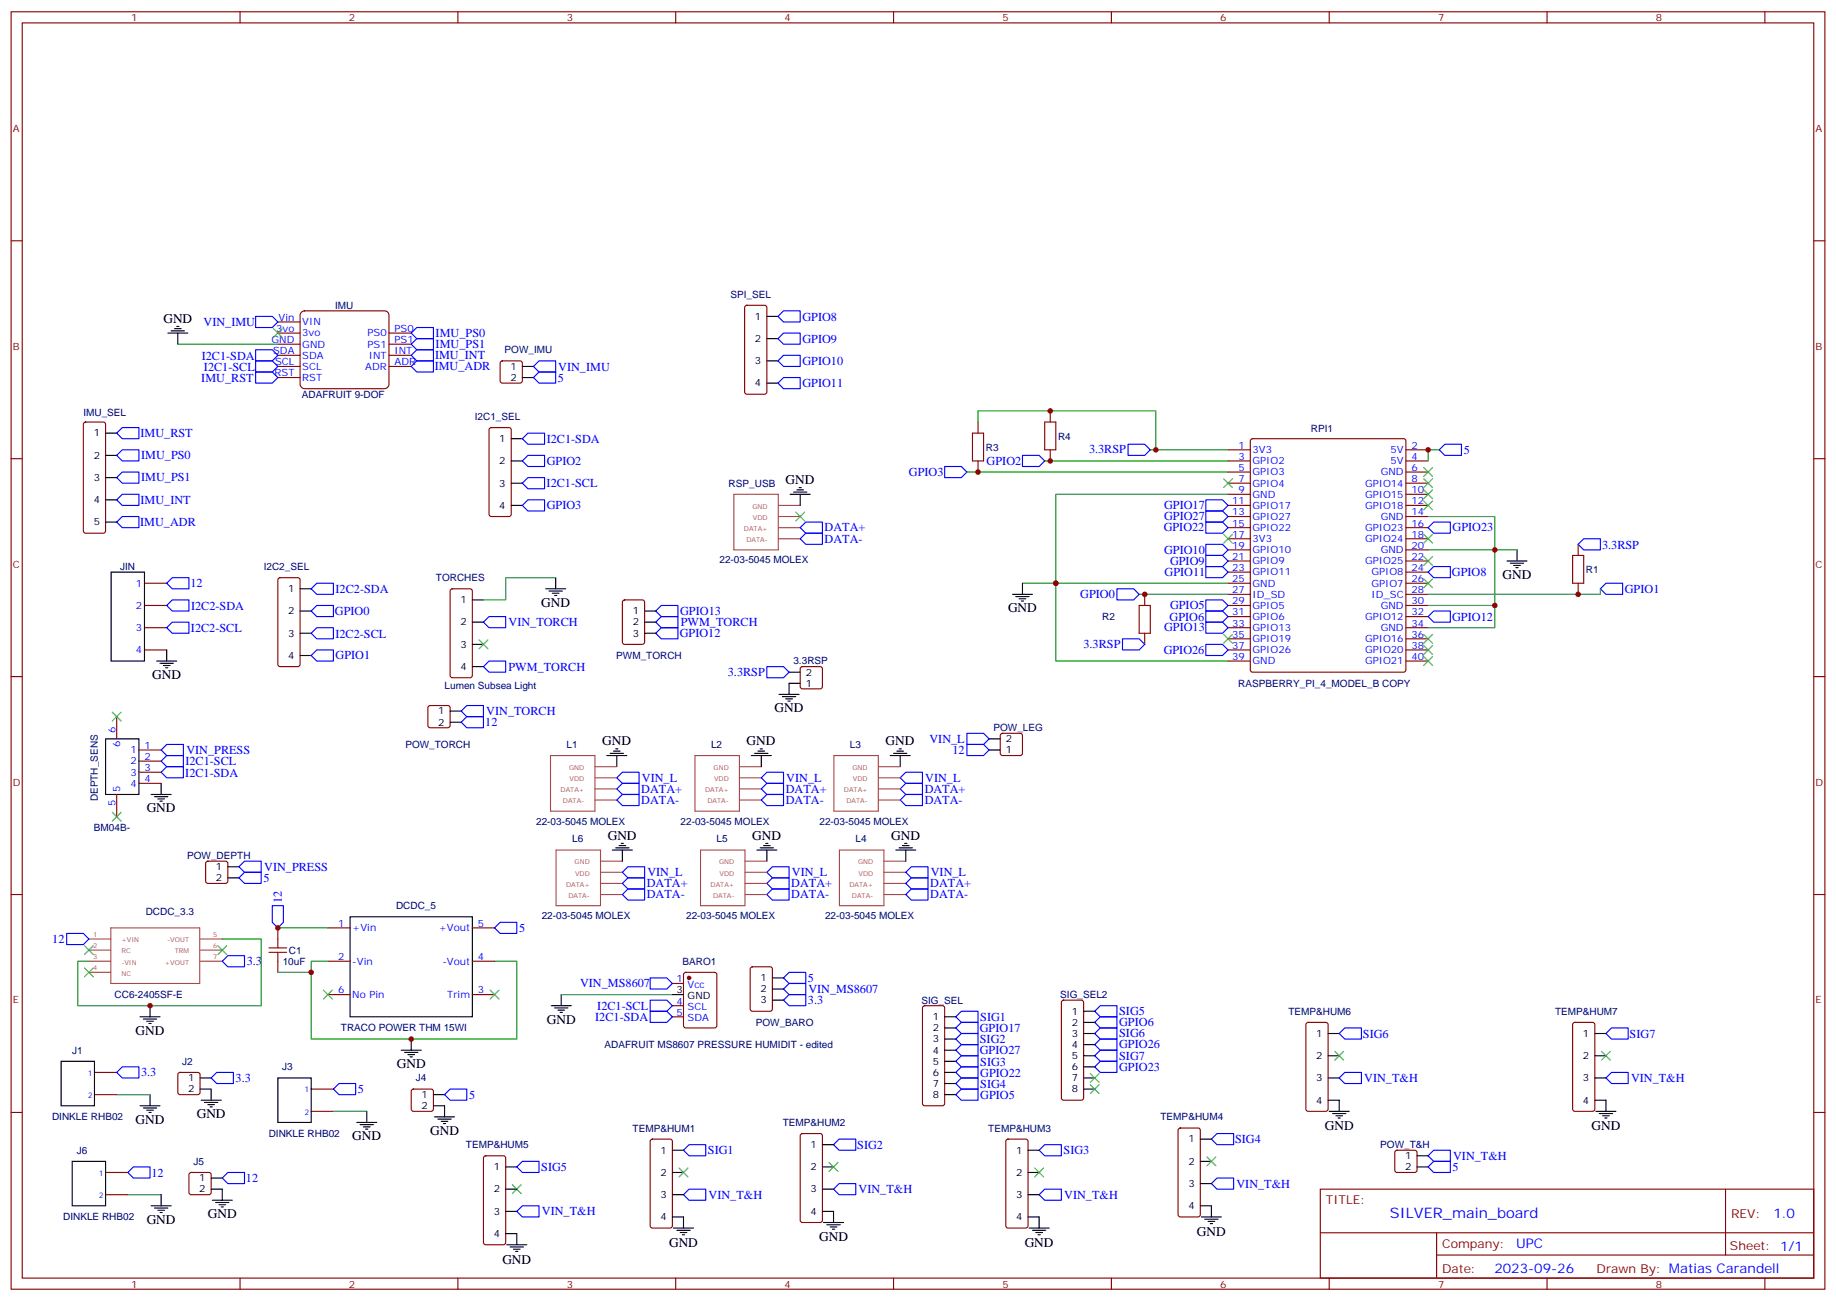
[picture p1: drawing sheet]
<svg xmlns="http://www.w3.org/2000/svg" width="583mm" height="413mm" viewBox="0 0 583 413" stroke-linecap="round" stroke-linejoin="round" font-family="sans-serif">
<g fill="none" stroke="#870000" stroke-width=".35">
<path d="M3.5 3.7h575.8v405.4h-575.8zM7.1 7.3h568.6v398.3h-568.6zM76.2 3.7v3.6M145.3 3.7v3.6M214.5 3.7v3.6M283.6 3.7v3.6M352.8 3.7v3.6M421.9 3.7v3.6M491.1 3.7v3.6M560.2 3.7v3.6M3.5 76.4h3.6M575.7 76.4h3.6"/>
<path d="M159 114.7l.5-.2h5.6l.5 .2 .2 .5v5.7l-.2 .5-.5 .2h-5.6l-.5-.3-.3-.4v-5.7zM308.7 137.4h3.5v8.9h-3.5zM310.4 133.9v3.5M331.6 133.9h3.5v8.8h-3.5zM333.4 130.4v3.5M397.1 139.4l.5-.2h48l.6 .4 .1 73-.5 .6-48.2 .1-.7-.5v-72.9zM3.5 145.6h3.6M310.4 146.3v3.5M333.4 142.7v3.6M389.8 142.7h7.1M389.8 156.8h7.1M389.8 153.3h7.1"/>
<path d="M389.8 149.8h7.1M389.8 146.3h7.1M446.3 142.7h7M446.3 156.8h7M446.3 153.3h7M446.3 149.8h7M446.3 146.3h7M575.7 145.6h3.6M389.8 178h7.1M389.8 174.5h7.1M389.8 171h7.1M389.8 167.4h7.1"/>
<path d="M389.8 163.9h7.1M389.8 160.4h7.1M446.3 178h7M446.3 174.5h7M446.3 171h7M446.3 167.4h7M446.3 163.9h7M446.3 160.4h7M499.2 176.2h3.5v8.9h-3.5zM500.9 172.7v3.5M45.9 199.2h7M45.9 192.1h7"/>
<path d="M45.9 185.1h7M88.4 183.5l.5-.2h5.6l.7 .4v27.1l-.2 .5-.5 .2h-5.6l-.5-.2-.2-.5v-26.8zM143.1 187l.5-.2h5.6l.7 .5v27l-.2 .5-.5 .3h-5.6l-.5-.3-.2-.5v-26.8zM197.8 190.6l.5-.2h5.6l.7 .4v13l-.5 .6-5.8 .1-.7-.5v-12.9zM361.6 192.1h3.5v8.8h-3.5zM363.4 188.6v3.5M389.8 199.2h7.1M389.8 195.7h7.1M389.8 192.1h7.1M389.8 188.6h7.1M389.8 185.1h7.1M389.8 181.5h7.1"/>
<path d="M446.3 199.2h7M446.3 195.7h7M446.3 192.1h7M446.3 188.6h7M446.3 185.1h7M446.3 181.5h7M500.9 185.1v3.5M3.5 214.7h3.6M45.9 206.2h7M254.2 211.7l.5-.2h5.6l.5 .2 .3 .5v5.7l-.3 .5-.5 .2h-5.6l-.5-.3-.2-.4v-5.7zM363.4 200.9v3.6M389.8 209.8h7.1"/>
<path d="M389.8 206.2h7.1M389.8 202.7h7.1M446.3 209.8h7M446.3 206.2h7M446.3 202.7h7M575.7 214.7h3.6M136.1 224.1l.4-.2h5.7l.5 .2 .2 .5v5.6l-.3 .5-.4 .2h-5.7l-.5-.2-.2-.5v-5.6zM317.7 232.9l.5-.2h5.6l.5 .2 .3 .5v5.6l-.3 .5-.5 .2h-5.6l-.5-.2-.2-.5v-5.6zM65.5 273.5l.5-.2h5.6l.5 .2 .2 .5v5.6l-.2 .5-.5 .2h-5.6l-.5-.2-.2-.5v-5.6zM3.5 283.8h3.6M88.2 294.4v3.6M104.1 294.4h7"/>
<path d="M149.9 294.4h7.1M575.7 283.8h3.6M88.2 305v3.5M104.1 305h7M104.1 315.6h7M149.9 305h7.1M149.9 315.6h7.1M213.4 312.1h3.6M213.4 319.1h3.6M217.2 308.7l.5-.2h9.1l.7 .5v16.5l-.4 .6-9.4 .1-.7-.5v-16.5zM238.4 307l.4-.2h5.7l.6 .4 .1 13-.5 .6-5.9 .1-.6-.5-.1-12.9zM293 319.3l.5-.2h5.7l.5 .2 .2 .5v30.4l-.3 .5-.4 .2h-5.7l-.5-.3-.2-.4v-30.4z"/>
<path d="M337.1 317.6l.5-.2h5.7l.5 .2 .2 .5v30.3l-.3 .5-.4 .2h-5.7l-.5-.2-.2-.5v-30.3zM213.4 322.7h3.6M3.5 353h3.6M30 340.3h7M30 347.3h7M56.7 340.5l.4-.2h5.7l.5 .2 .2 .5v5.6l-.2 .5-.5 .2h-5.7l-.4-.2-.3-.5v-5.6zM98.8 345.6h7M98.8 352.6h7M130.8 345.8l.4-.2h5.7l.5 .2 .2 .5v5.6l-.3 .5-.4 .2h-5.7l-.5-.2-.2-.5v-5.6zM575.7 353h3.6M33.5 372h7.1M33.5 379.1h7.1"/>
<path d="M60.2 372.2l.5-.2h5.6l.5 .2 .2 .5v5.7l-.2 .5-.5 .2h-5.6l-.5-.2-.2-.5v-5.7zM419.1 377.3h156.6v28.3h-156.6zM443 365.2l.4-.2h5.7l.5 .2 .2 .5v5.6l-.2 .5-.5 .2h-5.7l-.5-.2-.2-.5v-5.6zM547.7 377.4v20.8M419.1 391.2h156.5M456 398.2h119.6M456 391.2v14.1M76.2 405.6v3.5M145.3 405.6v3.5M214.5 405.6v3.5M283.6 405.6v3.5M352.8 405.6v3.5"/>
<path d="M421.9 405.6v3.5M491.1 405.6v3.5M560.2 405.6v3.5"/>
</g>
<g fill="none" stroke="#a64a4a" stroke-width=".35">
<path d="M232.9 156.8h14.2v17.7h-14.2zM247.1 160.4h6.9M247.1 163.9h6.9M247.1 167.4h6.9M247.1 171h6.9M174.7 239.7h14.1v17.7h-14.1zM220.6 239.7h14.1v17.7h-14.1zM264.7 239.7h14.1v17.7h-14.1zM188.8 243.3h7M188.8 246.8h7M188.8 250.3h7M188.8 253.9h7"/>
<path d="M234.7 243.3h7M234.7 246.8h7M234.7 250.3h7M234.7 253.9h7M278.8 243.3h7M278.8 246.8h7M278.8 250.3h7M278.8 253.9h7M176.5 269.7h14.1v17.7h-14.1zM190.6 273.3h7M190.6 276.8h7M222.4 269.7h14.1v17.7h-14.1z"/>
<path d="M236.5 273.3h6.9M236.5 276.8h6.9M266.5 269.7h14.1v17.7h-14.1zM280.6 273.3h6.9M280.6 276.8h6.9M28.2 298h7M35.2 294.4h28.2v17.7h-28.2zM63.6 298h7M190.6 280.3h7M190.6 283.8h7M236.5 280.3h6.9M236.5 283.8h6.9"/>
<path d="M280.6 280.3h6.9M280.6 283.8h6.9M28.2 301.5h7M28.2 305h7M28.2 308.5h7M63.6 301.5h7M63.6 305h7"/>
</g>
<g fill="none" stroke="#3c3" stroke-width=".35">
<path d="M252.6 162.5l2.8 2.8M255.4 162.5l-2.8 2.8M152 203.1l2.9 2.8M154.9 203.1l-2.9 2.8M26.8 300.1l2.8 2.8M26.8 307.1l2.8 2.9M29.6 300.1l-2.8 2.8M29.6 307.1l-2.8 2.9M69.1 300.1l2.9 2.8M72 300.1l-2.9 2.8M102.7 314.2l2.8 2.8M105.5 314.2l-2.8 2.8"/>
<path d="M155.6 314.2l2.8 2.8M158.4 314.2l-2.8 2.8M346.1 340.6l2.8 2.9M346.1 344.2l2.8 2.8M348.9 340.6l-2.8 2.9M348.9 344.2l-2.8 2.8M162.6 375.9l2.9 2.8M165.5 375.9l-2.9 2.8"/>
</g>
<g fill="none" stroke="#000" stroke-width=".35">
<path d="M165.8 116.3h3.5M165.8 119.8h3.5M250.8 156.8h6.4M251.9 156.1h4.2M252.9 155.4h2.2M253.6 154.7h.8M254 156.8v3.6M478.4 178h6.3M479.4 178.7h4.3M480.5 179.4h2.1M481.5 174.5v3.5M35.3 181.5h10.6v28.3h-10.6z"/>
<path d="M95.2 186.8h3.6M95.2 193.9h3.6M149.9 190.4h3.6M149.9 197.4h3.6M173.2 186.8h6.4M174.3 187.5h4.2M175.3 188.2h2.1M176 188.9h.7M176.4 183.3v3.5M204.6 197.4h3.5M204.6 193.9h3.5M321.4 188.6h6.3"/>
<path d="M322.4 189.3h4.3M323.5 190h2.1M324.2 190.7h.7M324.6 185.1v3.5M481.2 180.1h.7M49.7 209.8h6.4M50.8 210.5h4.2M51.9 211.2h2.1M52.6 211.9h.7M52.9 206.2v3.6M95.2 200.9h3.6M95.2 208h3.6"/>
<path d="M149.9 204.5h3.6M149.9 211.5h3.6M204.6 200.9h3.5M250.5 213.3h3.5M254 216.8h-3.5v3.5M142.9 225.6h3.5M142.9 229.2h3.5M192.6 239.7h6.4M193.7 239h4.2M194.7 238.3h2.1M195.4 237.6h.7M195.8 239.7v3.6"/>
<path d="M238.5 239.7h6.3M239.5 239h4.3M240.6 238.3h2.1M241.3 237.6h.7M241.7 239.7v3.6M247.3 220.3h6.3M248.4 221.1h4.2M249.4 221.8h2.1M250.1 222.5h.7M282.6 239.7h6.3M283.6 239h4.3M284.7 238.3h2.1"/>
<path d="M285.4 237.6h.7M285.8 239.7v3.6M314 238h3.5M314 234.5h3.5M48 252.1h6.3M49 252.8h4.3M50.1 253.5h2.1M50.8 254.2h.7M51.2 248.6v3.5M72.3 275h3.5M72.3 278.6h3.5M194.4 269.7h6.3"/>
<path d="M195.4 269h4.3M196.5 268.3h2.1M197.2 267.6h.7M197.6 269.7v3.6M240.2 269.7h6.4M241.3 269h4.2M242.4 268.3h2.1M243.1 267.6h.7M243.4 269.7v3.6M284.3 269.7h6.4M285.4 269h4.2M286.5 268.3h2.1"/>
<path d="M287.2 267.6h.7M287.5 269.7v3.6M111.1 290.9h38.8v31.8h-38.8zM47.6 319.1v3.6M175 319.1h6.3M176 319.8h4.3M178.2 315.6v3.5M213.4 315.6h3.6M245.2 310.3h3.5M245.2 317.4h3.5M245.2 313.8h3.5M19.4 336.8h10.6v14.1h-10.6z"/>
<path d="M44.4 322.7h6.4M45.5 323.4h4.2M46.6 324.1h2.1M47.3 324.8h.7M127.4 333.2h6.3M128.4 333.9h4.2M129.5 334.6h2.1M130.2 335.4h.7M130.5 329.7v3.5M177.1 320.5h2.1M177.8 321.2h.7M299.9 322.7h3.5"/>
<path d="M299.9 333.2h3.5M299.9 329.7h3.5M299.9 326.2h3.5M299.9 336.8h3.5M344 320.9h3.5M344 327.9h3.5M344 324.4h3.5M344 331.5h3.5M344 335h3.5M344 338.5h3.5M44.4 350.9h6.4M45.5 351.6h4.2"/>
<path d="M46.6 352.3h2.1M47.3 353h.7M47.6 347.3v3.6M63.5 342.1h3.5M63.5 345.6h3.5v3.5M63.9 349.1h6.3M64.9 349.8h4.2M66 350.5h2.1M66.7 351.2h.7M88.2 342.1h10.6v14.1h-10.6zM113.2 356.2h6.4M114.3 356.9h4.2"/>
<path d="M115.4 357.6h2.1M116.1 358.3h.7M116.4 352.6v3.6M137.6 350.9h3.5v3.5M137.6 347.3h3.5M137.9 354.4h6.4M139 355.1h4.2M140.1 355.8h2.1M140.8 356.5h.7M299.9 347.3h3.5M299.9 340.3h3.5M299.9 343.8h3.5"/>
<path d="M344 342.1h3.5M344 345.6h3.5M22.9 368.5h10.6v14.1h-10.6zM51.2 379.1v3.5M67 377.3h3.6v3.6M67 373.8h3.6M449.8 366.7h3.5M449.8 370.3h3.5M48 382.6h6.3M49 383.3h4.3M50.1 384h2.1M50.8 384.7h.7"/>
<path d="M67.4 380.9h6.3M68.4 381.6h4.3M69.5 382.3h2.1M70.2 383h.7M160.9 395h6.3M161.9 395.7h4.3M163 396.4h2.1M163.7 397.1h.7M164 391.4v3.6"/>
</g>
<g fill="none" stroke="#008700" stroke-width=".35">
<path d="M310.4 133.9v-3.5h56.5v12.3M306.9 149.8h82.9M331.6 146.3h58.2M365.1 142.7h24.7M389.8 156.8h-54.7v28.3h54.7M456.8 142.7h-3.5v3.6M453.3 163.9h21.2v35.3h-21.2M453.3 174.5h28.2M176.4 183.3h-15.9v7.1h-7M324.6 185.1h10.5v24.7h54.7M361.6 188.6h28.2M453.3 192.1h21.2"/>
<path d="M508 186.8v1.8h-54.7M88.2 294.4h15.9M28.2 305h-3.5v14.1h22.9M88.2 308.5h10.6M104.1 305h-5.3v24.7h65.2v-24.7h-7M178.2 315.6h35.2M37 347.3h10.6M105.8 352.6h10.6M40.6 379.1h10.6"/>
</g>
<g fill="none" stroke="#00f" stroke-width=".35">
<path d="M169.3 119.8l1.8-1.8h5.3v3.6h-5.3zM171.1 114.5h5.3v3.5h-5.3l-1.8-1.7zM299.9 148h5.3l1.7 1.8-1.7 1.8h-5.3zM324.6 144.5h5.2l1.8 1.8-1.8 1.7h-5.2zM358.1 141h5.3l1.7 1.7-1.7 1.8h-5.3zM382.8 158.6h5.3l1.7 1.8-1.7 1.7h-5.3zM456.8 142.7l1.8-1.7h5.3v3.5h-5.3zM254 167.4l1.8-1.7h5.3v3.5h-5.3zM254 171l1.8-1.8h5.3v3.5h-5.3zM382.8 172.7h5.3l1.7 1.8-1.7 1.7h-5.3zM382.8 176.2h5.3l1.7 1.8-1.7 1.8h-5.3zM382.8 179.8h5.3l1.7 1.7-1.7 1.8h-5.3z"/>
<path d="M382.8 162.1h5.3l1.7 1.8-1.7 1.8h-5.3zM382.8 165.7h5.3l1.7 1.7-1.7 1.8h-5.3zM453.3 167.4l1.8-1.7h5.3v3.5h-5.3zM500.9 172.7l1.8-1.7h5.3v3.5h-5.3zM52.9 185.1l1.8-1.8h5.3v3.5h-5.3zM52.9 192.1l1.8-1.7h5.3v3.5h-5.3zM52.9 199.2l1.8-1.8h5.3v3.5h-5.3zM98.8 186.8l1.7-1.7h5.3v3.5h-5.3zM98.8 193.9l1.7-1.8h5.3v3.6h-5.3zM153.5 197.4l1.7-1.7h5.3v3.5h-5.3zM208.1 197.4l1.8-1.7h5.3v3.5h-5.3zM208.1 193.9l1.8-1.8h5.3v3.6h-5.3z"/>
<path d="M354.5 186.8h5.3l1.8 1.8-1.8 1.8h-5.3zM382.8 197.4h5.3l1.7 1.8-1.7 1.7h-5.3zM382.8 190.4h5.3l1.7 1.7-1.7 1.8h-5.3zM382.8 193.9h5.3l1.7 1.8-1.7 1.7h-5.3zM453.3 181.5l1.8-1.7h5.3v3.5h-5.3zM453.3 195.7l1.8-1.8h5.3v3.5h-5.3zM508 186.8l1.8-1.7h5.3v3.5h-5.3zM98.8 200.9l1.7-1.7h5.3v3.5h-5.3zM98.8 208l1.7-1.8h5.3v3.6h-5.3zM153.5 211.5l1.7-1.7h5.3v3.5h-5.3zM208.1 200.9l1.8-1.7h5.3v3.5h-5.3zM243.4 211.5h5.3l1.8 1.8-1.8 1.8h-5.3z"/>
<path d="M356.3 202.7h5.3l1.8 1.8-1.8 1.7h-5.3zM382.8 204.5h5.3l1.7 1.7-1.7 1.8h-5.3zM51.2 238l1.7-1.8h5.3v3.5h-5.3zM146.4 229.2l1.8-1.8h5.3v3.5h-5.3zM146.4 225.6l1.8-1.7h5.3v3.5h-5.3zM306.9 232.7h5.3l1.8 1.8-1.8 1.7h-5.3zM306.9 236.2h5.3l1.8 1.8-1.8 1.7h-5.3zM51.2 245l1.7-1.7h5.3v3.5h-5.3zM51.2 241.5l1.7-1.8h5.3v3.6h-5.3zM195.8 253.9l1.8-1.8h5.2v3.5h-5.2zM195.8 250.3l1.8-1.7h5.2v3.5h-5.2zM195.8 246.8l1.8-1.8h5.2v3.6h-5.2z"/>
<path d="M241.7 246.8l1.7-1.8h5.3v3.6h-5.3zM241.7 250.3l1.7-1.7h5.3v3.5h-5.3zM241.7 253.9l1.7-1.8h5.3v3.5h-5.3zM285.8 250.3l1.7-1.7h5.3v3.5h-5.3zM287.5 252.1h5.3v3.5h-5.3l-1.7-1.7zM287.5 245h5.3v3.6h-5.3l-1.7-1.8zM75.8 278.6l1.8-1.8h5.3v3.5h-5.3zM77.6 273.3h5.3v3.5h-5.3l-1.8-1.8zM197.6 276.8l1.7-1.8h5.3v3.6h-5.3zM243.4 276.8l1.8-1.8h5.3v3.6h-5.3zM287.5 276.8l1.8-1.8h5.3v3.6h-5.3zM21.2 296.2h5.3l1.7 1.8-1.7 1.7h-5.3z"/>
<path d="M86.4 287.4h3.6v5.3l-1.8 1.7-1.8-1.7zM157 294.4l1.7-1.7h5.3v3.5h-5.3zM197.6 280.3l1.7-1.7h5.3v3.5h-5.3zM197.6 283.8l1.7-1.7h5.3v3.5h-5.3zM243.4 283.8l1.8-1.7h5.3v3.5h-5.3zM243.4 280.3l1.8-1.7h5.3v3.5h-5.3zM287.5 280.3l1.8-1.7h5.3v3.5h-5.3zM287.5 283.8l1.8-1.7h5.3v3.5h-5.3zM206.4 317.4h5.3l1.7 1.7-1.7 1.8h-5.3zM206.4 310.3h5.3l1.7 1.8-1.7 1.7h-5.3zM248.7 313.8l1.8-1.7h5.3v3.5h-5.3zM248.7 310.3l1.8-1.8h5.3v3.6h-5.3z"/>
<path d="M248.7 317.4l1.8-1.8h5.3v3.5h-5.3zM38.8 338.5h5.3v3.6h-5.3l-1.8-1.8zM206.4 320.9h5.3l1.7 1.8-1.7 1.7h-5.3zM303.4 322.7l1.8-1.8h5.2v3.5h-5.2zM303.4 326.2l1.8-1.8h5.2v3.5h-5.2zM303.4 329.7l1.8-1.8h5.2v3.6h-5.2zM303.4 333.2l1.8-1.7h5.2v3.5h-5.2zM303.4 336.8l1.8-1.8h5.2v3.5h-5.2zM347.5 320.9l1.7-1.8h5.3v3.6h-5.3zM347.5 327.9l1.7-1.7h5.3v3.5h-5.3zM347.5 335l1.7-1.8h5.3v3.6h-5.3zM347.5 324.4l1.7-1.7h5.3v3.5h-5.3z"/>
<path d="M347.5 338.5l1.7-1.7h5.3v3.5h-5.3zM349.2 329.7h5.3v3.5h-5.3l-1.7-1.7zM67 342.1l1.8-1.8h5.3v3.5h-5.3zM105.8 345.6l1.8-1.8h5.3v3.5h-5.3zM141.1 347.3l1.8-1.7h5.3v3.5h-5.3zM303.4 343.8l1.8-1.7h5.2v3.5h-5.2zM303.4 340.3l1.8-1.8h5.2v3.6h-5.2zM303.4 347.3l1.8-1.7h5.2v3.5h-5.2zM40.6 372l1.7-1.7h5.3v3.5h-5.3zM70.6 373.8l1.7-1.8h5.3v3.6h-5.3zM453.3 370.3l1.8-1.8h5.3v3.5h-5.3zM453.3 366.7l1.8-1.7h5.3v3.5h-5.3z"/>
</g>
<circle cx="218.7" cy="310.3" r=".53" fill="#870000" stroke="#870000" stroke-width=".35"/>
<path d="M88.2 298v2.8M85.4 302.2h5.6M85.4 300.8h5.6M88.2 302.2v2.8" fill="none" stroke="#a10000" stroke-width=".35"/>
<path d="M95.6 99.2l1.1-.6h25.4a1.41 1.41 0 0 1 1.4 1.4v21.9a1.51 1.51 0 0 1-1.4 1.4h-25.4a1.51 1.51 0 0 1-1.5-1.4v-21.9z" fill="#fff" stroke="#800000" stroke-width=".35"/>
<g fill="none" stroke="#870000" stroke-width=".35">
<path d="M236.6 97.1l.5-.2h5.6l.7 .4v27.1l-.2 .5-.5 .2h-5.6l-.5-.2-.2-.5v-26.8zM88.2 116.3h7M88.2 112.7h7M88.2 109.2h7M88.2 105.7h7M88.2 119.8h7M88.2 102.2h7M123.5 116.3h7M123.5 112.7h7M123.5 109.2h7M123.5 105.7h7M26.7 134.1l.5-.2h5.6l.5 .2 .2 .5v33.9l-.2 .5-.5 .2h-5.6l-.5-.2-.2-.5v-33.9z"/>
<path d="M155.5 135.9l.4-.2h5.7l.6 .4 .1 27.1-.3 .5-.4 .2h-5.7l-.5-.2-.2-.5v-26.8zM37 227.4v7.1M44.1 238h7.1M37 252.1v7.1M44.1 241.5h7.1M44.1 245h7.1M44.1 248.6h7.1M414.7 324.6l.5-.2h5.7l.6 .4 .1 27.1-.3 .5-.4 .2h-5.7l-.5-.2-.2-.5v-26.8zM499.4 324.6l.5-.2h5.6l.7 .4v27.1l-.2 .5-.5 .2h-5.6l-.5-.2-.2-.5v-26.8zM254.2 359.9l.5-.2h5.6l.7 .4 .1 27.1-.3 .5-.5 .2h-5.6l-.5-.2-.2-.5v-26.8zM374.2 358.1l.4-.2h5.7l.6 .5 .1 27-.2 .5-.5 .3h-5.7l-.4-.3-.3-.5v-26.8zM153.7 367l.5-.3h5.6l.7 .5v27.1l-.2 .5-.5 .2h-5.6l-.5-.3-.2-.4v-26.8z"/>
<path d="M206.6 361.7l.5-.2h5.6l.7 .4v27.1l-.2 .5-.5 .2h-5.6l-.5-.3-.2-.4v-26.8zM319.5 361.7l.5-.2h5.6l.7 .4v27.1l-.2 .5-.5 .2h-5.6l-.5-.3-.2-.4v-26.8z"/>
</g>
<g fill="none" stroke="#00f" stroke-width=".35">
<path d="M248.7 98.6h5.3v3.6h-5.3l-1.8-1.8zM81.1 100.4h5.3l1.8 1.8-1.8 1.7h-5.3zM81.1 111h5.3l1.8 1.7-1.8 1.8h-5.3zM81.1 114.5h5.3l1.8 1.8-1.8 1.7h-5.3zM81.1 118h5.3l1.8 1.8-1.8 1.8h-5.3zM130.5 105.7l1.8-1.8h5.3v3.6h-5.3zM130.5 109.2l1.8-1.7h5.3v3.5h-5.3zM130.5 112.7l1.8-1.7h5.3v3.5h-5.3zM132.3 114.5h5.3v3.5h-5.3l-1.8-1.7zM248.7 105.7h5.3v3.5h-5.3l-1.8-1.7zM248.7 112.7h5.3v3.6h-5.3l-1.8-1.8zM37 137.4l1.8-1.7h5.3v3.5h-5.3z"/>
<path d="M165.8 139.2l1.8-1.8h5.3v3.6h-5.3zM246.9 121.6l1.8-1.8h5.3v3.5h-5.3zM37 144.5l1.8-1.8h5.3v3.6h-5.3zM37 158.6l1.8-1.8h5.3v3.6h-5.3zM38.8 149.8h5.3v3.5h-5.3l-1.8-1.7zM165.8 146.3l1.8-1.8h5.3v3.5h-5.3zM165.8 153.3l1.8-1.7h5.3v3.5h-5.3zM37 165.7l1.8-1.8h5.3v3.5h-5.3zM165.8 160.4l1.8-1.8h5.3v3.5h-5.3zM70.6 305l1.7-1.8h5.3v3.6h-5.3zM425.1 327.9l1.8-1.7h5.3v3.5h-5.3zM509.8 327.9l1.7-1.7h5.3v3.5h-5.3z"/>
<path d="M425.1 342.1l1.8-1.8h5.3v3.5h-5.3zM509.8 342.1l1.7-1.8h5.3v3.5h-5.3zM164 370.3l1.8-1.8h5.3v3.5h-5.3zM217 365l1.7-1.8h5.3v3.5h-5.3zM218.7 377.3h5.3v3.6h-5.3l-1.7-1.8zM266.3 375.6h5.3v3.5h-5.3l-1.7-1.8zM266.3 361.5h5.3v3.5h-5.3l-1.7-1.8zM329.8 379.1l1.8-1.8h5.3v3.6h-5.3zM329.8 365l1.8-1.8h5.3v3.5h-5.3zM384.5 375.6l1.8-1.8h5.3v3.5h-5.3zM384.5 361.5l1.8-1.8h5.3v3.5h-5.3zM164 384.4l1.8-1.8h5.3v3.6h-5.3z"/>
</g>
<g fill="none" stroke="#000" stroke-width=".35">
<path d="M53.3 105.7h6.3M54.3 105h4.3M55.4 104.3h2.1M56.1 103.6h.7M56.4 105.7v3.5M243.4 100.4h3.5M243.4 107.5h3.5M243.4 114.5h3.5M33.5 137.4h3.5M162.3 139.2h3.5M243.4 121.6h3.5M33.5 144.5h3.5"/>
<path d="M33.5 151.6h3.5M33.5 158.6h3.5M162.3 146.3h3.5M162.3 153.3h3.5M33.5 165.7h3.5M162.3 160.4h3.5M33.5 234.5h10.6v17.6h-10.6zM421.6 327.9h3.5M421.6 335h3.5M506.2 327.9h3.6M506.2 335h3.6M421.6 342.1h3.5"/>
<path d="M421.6 349.1h3.5v3.5M421.9 352.6h6.4M423 353.3h4.2M424 354h2.2M424.7 354.8h.7M506.2 342.1h3.6M506.2 349.1h3.6v3.5M506.6 352.6h6.3M507.6 353.3h4.3M508.7 354h2.1M509.4 354.8h.7M160.5 370.3h3.5"/>
<path d="M160.5 377.3h3.5M213.4 365h3.6M213.4 372h3.6M213.4 379.1h3.6M261.1 370.3h3.5M261.1 377.3h3.5M261.1 363.2h3.5M326.3 365h3.5M326.3 372h3.5M326.3 379.1h3.5M381 361.5h3.5M381 368.5h3.5"/>
<path d="M381 375.6h3.5M160.5 384.4h3.5M160.5 391.4h3.5M213.4 386.2h3.6v3.5M213.8 389.7h6.3M214.8 390.4h4.3M215.9 391.1h2.1M216.6 391.8h.7M261.1 384.4h3.5v3.5M261.4 387.9h6.4M262.5 388.6h4.2M263.5 389.3h2.1"/>
<path d="M264.2 390h.7M326.3 386.2h3.5v3.5M326.7 389.7h6.3M327.7 390.4h4.3M328.8 391.1h2.1M329.5 391.8h.7M381 382.6h3.5v3.6M381.4 386.2h6.3M382.4 386.9h4.2M383.5 387.6h2.1M384.2 388.3h.7"/>
</g>
<path d="M56.4 109.2h31.8M70.6 298h12.3v21.1h-35.3" fill="none" stroke="#008700" stroke-width=".35"/>
<g fill="none" stroke="#3c3" stroke-width=".35">
<path d="M86.8 104.3l2.8 2.8M89.6 104.3l-2.8 2.8M388.4 151.9l2.8 2.8M391.2 151.9l-2.8 2.8M451.9 151.9l2.8 2.8M451.9 155.4l2.8 2.9M451.9 159l2.8 2.8M451.9 148.4l2.8 2.8M454.7 151.9l-2.8 2.8M454.7 155.4l-2.8 2.9M454.7 159l-2.8 2.8M454.7 148.4l-2.8 2.8"/>
<path d="M388.4 169.5l2.8 2.9M391.2 169.5l-2.8 2.9M451.9 169.5l2.8 2.9M451.9 176.6l2.8 2.8M454.7 169.5l-2.8 2.9M454.7 176.6l-2.8 2.8M451.9 183.7l2.8 2.8M454.7 183.7l-2.8 2.8M388.4 201.3l2.8 2.8M391.2 201.3l-2.8 2.8M451.9 201.3l2.8 2.8M451.9 204.8l2.8 2.8"/>
<path d="M451.9 208.4l2.8 2.8M454.7 201.3l-2.8 2.8M454.7 204.8l-2.8 2.8M454.7 208.4l-2.8 2.8M35.6 226l2.9 2.8M38.5 226l-2.9 2.8M35.6 257.7l2.9 2.9M38.5 257.7l-2.9 2.9M423.7 333.6l2.8 2.8M426.5 333.6l-2.8 2.8M508.4 333.6l2.8 2.8M511.2 333.6l-2.8 2.8"/>
<path d="M215.5 370.6l2.9 2.9M218.4 370.6l-2.9 2.9M263.2 368.9l2.8 2.8M266 368.9l-2.8 2.8M328.4 370.6l2.9 2.9M331.3 370.6l-2.9 2.9M383.1 367.1l2.8 2.8M385.9 367.1l-2.8 2.8"/>
</g>
<g fill="#c00">
<circle cx="130.5" cy="329.7" r=".88"/>
<circle cx="453.3" cy="142.7" r=".88"/>
<circle cx="474.5" cy="174.5" r=".88"/>
<circle cx="474.5" cy="192.1" r=".88"/>
<circle cx="366.9" cy="142.7" r=".88"/>
<circle cx="88.2" cy="294.4" r=".88"/>
<circle cx="98.8" cy="308.5" r=".88"/>
<circle cx="500.9" cy="188.6" r=".88"/>
<circle cx="363.4" cy="188.6" r=".88"/>
<circle cx="335.1" cy="185.1" r=".88"/>
<circle cx="310.4" cy="149.8" r=".88"/>
<circle cx="333.4" cy="146.3" r=".88"/>
<circle cx="333.4" cy="130.4" r=".88"/>
<circle cx="47.6" cy="319.1" r=".88"/>
</g>
<text font-size="4.6" fill="#00f" x="441.2" y="386.4">SILVER_main_board</text>
<g font-size="4.2">
<text x="51.9" y="102.4">GND</text>
<text x="249.4" y="153.5">GND</text>
<text x="477" y="183.7">GND</text>
<text x="171.8" y="192.5">GND</text>
<text x="320" y="194.2">GND</text>
<text x="48.3" y="215.4">GND</text>
<text x="245.9" y="226">GND</text>
<text x="191.1" y="236.4">GND</text>
<text x="237" y="236.4">GND</text>
<text x="281.1" y="236.4">GND</text>
<text x="46.6" y="257.7">GND</text>
<text x="192.9" y="266.4">GND</text>
<text x="238.8" y="266.4">GND</text>
<text x="282.9" y="266.4">GND</text>
<text x="43" y="328.3">GND</text>
<text x="173.6" y="324.8">GND</text>
<text x="125.9" y="338.9">GND</text>
<text x="43" y="356.5">GND</text>
<text x="62.4" y="354.8">GND</text>
<text x="420.5" y="358.6">GND</text>
<text x="505.2" y="358.6">GND</text>
<text x="111.8" y="361.8">GND</text>
<text x="136.5" y="360">GND</text>
<text x="46.6" y="388.3">GND</text>
<text x="66" y="386.5">GND</text>
<text x="212.4" y="395.7">GND</text>
<text x="260" y="393.9">GND</text>
<text x="325.3" y="395.7">GND</text>
<text x="379.9" y="392.1">GND</text>
<text x="159.5" y="401">GND</text>
</g>
<g font-size="4.2" fill="#00f">
<text x="562.9" y="386.6">1.0</text>
<text x="481.3" y="396.2">UPC</text>
<text x="474.4" y="404">2023-09-26</text>
</g>
<g font-size="3.9" fill="#00f">
<text x="254.7" y="101.8">GPIO8</text>
<text x="64.6" y="103.3">VIN_IMU</text>
<text x="138.3" y="106.9">IMU_PS0</text>
<text x="138.1" y="113.9">IMU_INT</text>
<text x="138.3" y="110.4">IMU_PS1</text>
<text x="254.7" y="108.8">GPIO9</text>
<text x="64" y="114.1">I2C1-SDA</text>
<text x="64.8" y="117.6">I2C1-SCL</text>
<text x="138" y="117.5">IMU_ADR</text>
<text x="177.2" y="117.6">VIN_IMU</text>
<text x="254.7" y="115.9">GPIO10</text>
<text x="63.9" y="121.1">IMU_RST</text>
<text x="177.1" y="121.2">5</text>
<text x="254.7" y="122.9">GPIO11</text>
<text x="44.6" y="138.6">IMU_RST</text>
<text x="173.6" y="140.5">I2C1-SDA</text>
<text x="345.7" y="143.9">3.3RSP</text>
<text x="44.8" y="145.7">IMU_PS0</text>
<text x="173.6" y="147.5">GPIO2</text>
<text x="313.2" y="147.4">GPIO2</text>
<text x="464.6" y="144">5</text>
<text x="44.8" y="152.7">IMU_PS1</text>
<text x="173.5" y="154.6">I2C1-SCL</text>
<text x="288.5" y="151">GPIO3</text>
<text x="44.6" y="159.8">IMU_INT</text>
<text x="173.6" y="161.6">GPIO3</text>
<text x="369.5" y="161.6">GPIO17</text>
<text x="44.5" y="166.9">IMU_ADR</text>
<text x="369.5" y="165.1">GPIO27</text>
<text x="261.8" y="168.6">DATA+</text>
<text x="261.8" y="172.2">DATA-</text>
<text x="369.4" y="168.6">GPIO22</text>
<text x="461.1" y="168.6">GPIO23</text>
<text x="369.5" y="175.6">GPIO10</text>
<text x="371.4" y="179.2">GPIO9</text>
<text x="508.5" y="174.1">3.3RSP</text>
<text x="369.7" y="182.7">GPIO11</text>
<text x="460.8" y="182.8">GPIO8</text>
<text x="60.4" y="186.3">12</text>
<text x="106.5" y="188.2">I2C2-SDA</text>
<text x="342.9" y="189.9">GPIO0</text>
<text x="515.8" y="188">GPIO1</text>
<text x="60.7" y="193.5">I2C2-SDA</text>
<text x="106.3" y="195.1">GPIO0</text>
<text x="215.9" y="195.2">GPIO13</text>
<text x="371.3" y="197">GPIO6</text>
<text x="371.4" y="193.3">GPIO5</text>
<text x="461" y="197">GPIO12</text>
<text x="60.6" y="200.5">I2C2-SCL</text>
<text x="106.5" y="202.3">I2C2-SCL</text>
<text x="161.4" y="198.7">VIN_TORCH</text>
<text x="215.8" y="202.3">GPIO12</text>
<text x="216.1" y="198.7">PWM_TORCH</text>
<text x="369.5" y="200.3">GPIO13</text>
<text x="106.5" y="209.2">GPIO1</text>
<text x="343.9" y="205.6">3.3RSP</text>
<text x="369.4" y="207.6">GPIO26</text>
<text x="161.4" y="212.8">PWM_TORCH</text>
<text x="231" y="214.5">3.3RSP</text>
<text x="154.4" y="226.9">VIN_TORCH</text>
<text x="154" y="230.5">12</text>
<text x="59.2" y="239.3">VIN_PRESS</text>
<text x="295" y="235.7">VIN_L</text>
<text x="302.3" y="239.3">12</text>
<text x="58.9" y="242.9">I2C1-SCL</text>
<text x="58.8" y="246.4">I2C1-SDA</text>
<text x="203.6" y="251.5">DATA+</text>
<text x="203.7" y="248.1">VIN_L</text>
<text x="249.4" y="251.5">DATA+</text>
<text x="249.6" y="248.1">VIN_L</text>
<text x="293.5" y="251.5">DATA+</text>
<text x="293.7" y="248.1">VIN_L</text>
<text x="203.6" y="255.1">DATA-</text>
<text x="249.4" y="255.1">DATA-</text>
<text x="293.5" y="255.1">DATA-</text>
<text x="83.6" y="279.8">5</text>
<text x="83.9" y="276.3">VIN_PRESS</text>
<text x="205.3" y="281.5">DATA+</text>
<text x="205.5" y="278.1">VIN_L</text>
<text x="251.2" y="281.5">DATA+</text>
<text x="251.4" y="278.1">VIN_L</text>
<text x="295.3" y="281.5">DATA+</text>
<text x="295.5" y="278.1">VIN_L</text>
<text x="89.5" y="286.7" transform="rotate(-90 89.5 286.7)">12</text>
<text x="205.3" y="285">DATA-</text>
<text x="251.2" y="285">DATA-</text>
<text x="295.3" y="285">DATA-</text>
<text x="16.6" y="299.2">12</text>
<text x="164.8" y="295.7">5</text>
<text x="78.3" y="306.2">3.3</text>
<text x="256.5" y="311.6">5</text>
<text x="184.1" y="313.3">VIN_MS8607</text>
<text x="256.6" y="315.1">VIN_MS8607</text>
<text x="188.9" y="323.9">I2C1-SDA</text>
<text x="189.6" y="320.3">I2C1-SCL</text>
<text x="256.5" y="318.6">3.3</text>
<text x="311.1" y="324">SIG1</text>
<text x="355.2" y="322.1">SIG5</text>
<text x="311" y="327.5">GPIO17</text>
<text x="355.2" y="329.1">SIG6</text>
<text x="355.2" y="325.6">GPIO6</text>
<text x="432.6" y="329.2">SIG6</text>
<text x="517.3" y="329.2">SIG7</text>
<text x="311" y="331">SIG2</text>
<text x="311" y="334.5">GPIO27</text>
<text x="355.2" y="332.7">GPIO26</text>
<text x="44.8" y="341.5">3.3</text>
<text x="311.1" y="338.1">SIG3</text>
<text x="311.1" y="341.6">GPIO22</text>
<text x="355.2" y="336.2">SIG7</text>
<text x="355.2" y="339.7">GPIO23</text>
<text x="74.8" y="343.3">3.3</text>
<text x="113.6" y="346.9">5</text>
<text x="311.1" y="345.2">SIG4</text>
<text x="433.1" y="343.3">VIN_T&amp;H</text>
<text x="517.7" y="343.3">VIN_T&amp;H</text>
<text x="148.9" y="348.7">5</text>
<text x="311.1" y="348.7">GPIO5</text>
<text x="272.1" y="364.5">SIG2</text>
<text x="392.1" y="362.8">SIG4</text>
<text x="171.8" y="371.6">SIG5</text>
<text x="224.7" y="366.3">SIG1</text>
<text x="337.6" y="366.3">SIG3</text>
<text x="461.1" y="371.5">5</text>
<text x="461.3" y="367.9">VIN_T&amp;H</text>
<text x="48.1" y="373.3">12</text>
<text x="78.1" y="375.1">12</text>
<text x="392.5" y="376.8">VIN_T&amp;H</text>
<text x="224.9" y="380.3">VIN_T&amp;H</text>
<text x="272.5" y="378.6">VIN_T&amp;H</text>
<text x="337.8" y="380.3">VIN_T&amp;H</text>
<text x="172" y="385.6">VIN_T&amp;H</text>
</g>
<g font-size="3.9" fill="#800">
<text x="420.9" y="381.9">TITLE:</text>
<text x="549.5" y="386.6">REV:</text>
<text x="457.8" y="396.1">Company:</text>
<text x="549.1" y="396.7">Sheet: 1/1</text>
<text x="457.8" y="403.8">Date:</text>
<text x="506.8" y="403.9">Drawn By: Matias Carandell</text>
</g>
<g font-size="3.2" fill="#800">
<text x="41.6" y="6.7">1</text>
<text x="110.8" y="6.7">2</text>
<text x="179.9" y="6.7">3</text>
<text x="249.1" y="6.7">4</text>
<text x="318.2" y="6.7">5</text>
<text x="387.3" y="6.7">6</text>
<text x="456.5" y="6.7">7</text>
<text x="525.6" y="6.7">8</text>
<text x="4.1" y="41.8">A</text>
<text x="576.3" y="41.8">A</text>
<text x="4.1" y="111">B</text>
<text x="576.3" y="111">B</text>
<text x="4.1" y="180.1">C</text>
<text x="576.3" y="180.1">C</text>
<text x="4.1" y="249.3">D</text>
<text x="576.3" y="249.3">D</text>
<text x="4.1" y="318.4">E</text>
<text x="576.3" y="318.4">E</text>
<text x="41.6" y="408.6">1</text>
<text x="110.8" y="408.6">2</text>
<text x="179.9" y="408.6">3</text>
<text x="249.1" y="408.6">4</text>
<text x="318.2" y="408.6">5</text>
<text x="387.3" y="408.6">6</text>
<text x="456.5" y="408.6">7</text>
<text x="525.6" y="408.6">8</text>
</g>
<g font-size="3.2" fill="#000080">
<text x="231.9" y="94.5">SPI_SEL</text>
<text x="106.3" y="98">IMU</text>
<text x="160.2" y="112">POW_IMU</text>
<text x="95.8" y="126.3">ADAFRUIT 9-DOF</text>
<text x="26.5" y="132.2">IMU_SEL</text>
<text x="150.7" y="133.3">I2C1_SEL</text>
<text x="416.1" y="137">RPI1</text>
<text x="312.9" y="143">R3</text>
<text x="335.8" y="139.5">R4</text>
<text x="231.3" y="154.4">RSP_USB</text>
<text x="228.4" y="178.8">22-03-5045 MOLEX</text>
<text x="38.1" y="181">JIN</text>
<text x="83.7" y="180.9">I2C2_SEL</text>
<text x="138.4" y="184.4">TORCHES</text>
<text x="503.4" y="181.8">R1</text>
<text x="349.9" y="196.8">R2</text>
<text x="195.6" y="209.1">PWM_TORCH</text>
<text x="251.9" y="210.8">3.3RSP</text>
<text x="141.1" y="218.6">Lumen Subsea Light</text>
<text x="393" y="218.1">RASPBERRY_PI_4_MODEL_B COPY</text>
<text x="315.4" y="232">POW_LEG</text>
<text x="128.7" y="237.3">POW_TORCH</text>
<text x="179.8" y="237.3">L1</text>
<text x="225.7" y="237.3">L2</text>
<text x="269.8" y="237.3">L3</text>
<text x="31" y="254.3" transform="rotate(-90 31 254.3)">DEPTH_SENS</text>
<text x="29.8" y="263.8">BM04B-</text>
<text x="170.2" y="261.7">22-03-5045 MOLEX</text>
<text x="216" y="261.7">22-03-5045 MOLEX</text>
<text x="260.1" y="261.7">22-03-5045 MOLEX</text>
<text x="181.6" y="267.3">L6</text>
<text x="227.5" y="267.3">L5</text>
<text x="271.6" y="267.3">L4</text>
<text x="59.4" y="272.6">POW_DEPTH</text>
<text x="46.3" y="290.4">DCDC_3.3</text>
<text x="125.7" y="288.4">DCDC_5</text>
<text x="171.9" y="291.7">22-03-5045 MOLEX</text>
<text x="217.8" y="291.7">22-03-5045 MOLEX</text>
<text x="261.9" y="291.7">22-03-5045 MOLEX</text>
<text x="91.7" y="302.6">C1</text>
<text x="89.7" y="306.1">10uF</text>
<text x="216.7" y="306.2">BARO1</text>
<text x="36.4" y="316.7">CC6-2405SF-E</text>
<text x="336.6" y="316.8">SIG_SEL2</text>
<text x="292.5" y="318.5">SIG_SEL</text>
<text x="409" y="322">TEMP&amp;HUM6</text>
<text x="493.6" y="322">TEMP&amp;HUM7</text>
<text x="108.2" y="327.2">TRACO POWER THM 15WI</text>
<text x="239.9" y="325.5">POW_BARO</text>
<text x="23" y="334.4">J1</text>
<text x="191.9" y="332.6">ADAFRUIT MS8607 PRESSURE HUMIDIT - edited</text>
<text x="57.9" y="337.8">J2</text>
<text x="89.6" y="339.6">J3</text>
<text x="131.9" y="343.1">J4</text>
<text x="16.5" y="355.5">DINKLE RHB02</text>
<text x="200.8" y="359.1">TEMP&amp;HUM1</text>
<text x="248.4" y="357.3">TEMP&amp;HUM2</text>
<text x="313.7" y="359.1">TEMP&amp;HUM3</text>
<text x="368.4" y="355.5">TEMP&amp;HUM4</text>
<text x="85.3" y="360.8">DINKLE RHB02</text>
<text x="147.9" y="364.4">TEMP&amp;HUM5</text>
<text x="438.1" y="364.4">POW_T&amp;H</text>
<text x="24.4" y="366">J6</text>
<text x="61.4" y="369.6">J5</text>
<text x="20" y="387.2">DINKLE RHB02</text>
</g>
<g font-size="3.2" fill="#00f">
<text x="88.4" y="101.8">Vin</text>
<text x="87.7" y="105.3">3vo</text>
<text x="96" y="106.8">3vo</text>
<text x="96" y="103.2">VIN</text>
<text x="116.7" y="106.8">PS0</text>
<text x="125.2" y="105.3">PS0</text>
<text x="86.2" y="108.9">GND</text>
<text x="86.7" y="112.4">SDA</text>
<text x="96" y="113.8">SDA</text>
<text x="96" y="110.3">GND</text>
<text x="116.7" y="110.3">PS1</text>
<text x="117.1" y="113.8">INT</text>
<text x="125.2" y="108.9">PS1</text>
<text x="125.2" y="112.4">INT</text>
<text x="87.2" y="119.5">RST</text>
<text x="87.3" y="115.9">SCL</text>
<text x="96" y="117.3">SCL</text>
<text x="115.9" y="117.3">ADR</text>
<text x="125.2" y="115.9">ADR</text>
<text x="96" y="120.9">RST</text>
<text x="393.1" y="142.4">1</text>
<text x="397.6" y="143.8">3V3</text>
<text x="441.4" y="143.8">5V</text>
<text x="448" y="142.4">2</text>
<text x="393.1" y="149.4">5</text>
<text x="393.1" y="145.9">3</text>
<text x="397.6" y="147.3">GPIO2</text>
<text x="441.4" y="147.3">5V</text>
<text x="448" y="149.4">6</text>
<text x="448" y="145.9">4</text>
<text x="393.1" y="153">7</text>
<text x="397.6" y="154.4">GPIO4</text>
<text x="397.6" y="150.8">GPIO3</text>
<text x="433.3" y="154.4">GPIO14</text>
<text x="438.3" y="150.8">GND</text>
<text x="448" y="153">8</text>
<text x="391.1" y="160">11</text>
<text x="393.1" y="156.5">9</text>
<text x="397.6" y="161.4">GPIO17</text>
<text x="397.6" y="157.9">GND</text>
<text x="433.3" y="161.4">GPIO18</text>
<text x="433.3" y="157.9">GPIO15</text>
<text x="448" y="160">12</text>
<text x="448" y="156.5">10</text>
<text x="391.1" y="167.1">15</text>
<text x="391.1" y="163.5">13</text>
<text x="397.6" y="165">GPIO27</text>
<text x="438.3" y="165">GND</text>
<text x="448" y="167.1">16</text>
<text x="448" y="163.5">14</text>
<text x="391.1" y="170.6">17</text>
<text x="397.6" y="172">3V3</text>
<text x="397.6" y="168.5">GPIO22</text>
<text x="433.3" y="172">GPIO24</text>
<text x="433.3" y="168.5">GPIO23</text>
<text x="448" y="170.6">18</text>
<text x="391.1" y="177.7">21</text>
<text x="391.1" y="174.1">19</text>
<text x="397.6" y="179.1">GPIO9</text>
<text x="397.6" y="175.5">GPIO10</text>
<text x="433.3" y="179.1">GPIO25</text>
<text x="438.3" y="175.5">GND</text>
<text x="448" y="177.7">22</text>
<text x="448" y="174.1">20</text>
<text x="391.1" y="184.7">25</text>
<text x="391.1" y="181.2">23</text>
<text x="397.6" y="182.6">GPIO11</text>
<text x="435.3" y="182.6">GPIO8</text>
<text x="448" y="184.7">26</text>
<text x="448" y="181.2">24</text>
<text x="43.1" y="186.1">1</text>
<text x="391.1" y="191.8">29</text>
<text x="391.1" y="188.2">27</text>
<text x="397.6" y="189.7">ID_SD</text>
<text x="397.6" y="186.1">GND</text>
<text x="435.3" y="186.1">GPIO7</text>
<text x="435.4" y="189.7">ID_SC</text>
<text x="448" y="191.8">30</text>
<text x="448" y="188.2">28</text>
<text x="43.1" y="193.2">2</text>
<text x="391.1" y="195.3">31</text>
<text x="397.6" y="196.7">GPIO6</text>
<text x="397.6" y="193.2">GPIO5</text>
<text x="433.3" y="196.7">GPIO12</text>
<text x="438.3" y="193.2">GND</text>
<text x="448" y="195.3">32</text>
<text x="43.1" y="200.2">3</text>
<text x="391.1" y="202.4">35</text>
<text x="391.1" y="198.8">33</text>
<text x="397.6" y="203.8">GPIO19</text>
<text x="397.6" y="200.2">GPIO13</text>
<text x="433.3" y="203.8">GPIO16</text>
<text x="438.3" y="200.2">GND</text>
<text x="448" y="202.4">36</text>
<text x="448" y="198.8">34</text>
<text x="43.1" y="207.3">4</text>
<text x="391.1" y="209.4">39</text>
<text x="391.1" y="205.9">37</text>
<text x="397.6" y="207.3">GPIO26</text>
<text x="433.3" y="207.3">GPIO20</text>
<text x="448" y="209.4">40</text>
<text x="448" y="205.9">38</text>
<text x="397.6" y="210.8">GND</text>
<text x="433.3" y="210.8">GPIO21</text>
<text x="36.7" y="232.7" transform="rotate(-90 36.7 232.7)">6</text>
<text x="38.1" y="237.2" transform="rotate(-90 38.1 237.2)">6</text>
<text x="41.4" y="239">1</text>
<text x="45.9" y="237.6">1</text>
<text x="41.4" y="242.6">2</text>
<text x="45.9" y="241.2">2</text>
<text x="45.9" y="244.7">3</text>
<text x="38.1" y="251.4" transform="rotate(-90 38.1 251.4)">5</text>
<text x="41.4" y="246.1">3</text>
<text x="41.4" y="249.6">4</text>
<text x="45.9" y="248.2">4</text>
<text x="36.7" y="255.9" transform="rotate(-90 36.7 255.9)">5</text>
<text x="107.3" y="294.1">1</text>
<text x="111.8" y="295.5">+Vin</text>
<text x="139.3" y="295.5">+Vout</text>
<text x="151.7" y="294.1">5</text>
<text x="107.3" y="304.7">2</text>
<text x="151.7" y="304.7">4</text>
<text x="111.8" y="306.1">-Vin</text>
<text x="140.4" y="306.1">-Vout</text>
<text x="214.8" y="311.7">1</text>
<text x="107.3" y="315.2">6</text>
<text x="111.8" y="316.7">No Pin</text>
<text x="142" y="316.7">Trim</text>
<text x="151.7" y="315.2">3</text>
<text x="218.3" y="313.5">Vcc</text>
<text x="214.8" y="318.8">4</text>
<text x="214.8" y="322.3">5</text>
<text x="218.3" y="320.5">SCL</text>
<text x="218.3" y="324.1">SDA</text>
</g>
<g font-size="3.2">
<text x="239.6" y="101.5">1</text>
<text x="239.6" y="108.5">2</text>
<text x="162" y="117.3">1</text>
<text x="239.6" y="115.6">3</text>
<text x="162" y="120.9">2</text>
<text x="239.6" y="122.6">4</text>
<text x="29.7" y="138.5">1</text>
<text x="158.5" y="140.3">1</text>
<text x="29.7" y="145.6">2</text>
<text x="158.5" y="147.3">2</text>
<text x="29.7" y="152.6">3</text>
<text x="158.5" y="154.4">3</text>
<text x="29.7" y="159.7">4</text>
<text x="158.5" y="161.4">4</text>
<text x="29.7" y="166.7">5</text>
<text x="91.5" y="187.9">1</text>
<text x="146.2" y="191.4">1</text>
<text x="91.5" y="194.9">2</text>
<text x="200.8" y="194.9">1</text>
<text x="91.5" y="202">3</text>
<text x="146.2" y="198.5">2</text>
<text x="200.8" y="202">3</text>
<text x="200.8" y="198.5">2</text>
<text x="91.5" y="209.1">4</text>
<text x="146.2" y="205.5">3</text>
<text x="146.2" y="212.6">4</text>
<text x="255.8" y="214.3">2</text>
<text x="255.8" y="217.9">1</text>
<text x="139.1" y="226.7">1</text>
<text x="139.1" y="230.2">2</text>
<text x="319.3" y="239">1</text>
<text x="319.3" y="235.5">2</text>
<text x="68.5" y="276.1">1</text>
<text x="68.5" y="279.6">2</text>
<text x="241.4" y="311.4">1</text>
<text x="214.8" y="315.2">3</text>
<text x="218.3" y="317">GND</text>
<text x="241.4" y="314.9">2</text>
<text x="241.4" y="318.4">3</text>
<text x="296.1" y="323.7">1</text>
<text x="340.2" y="321.9">1</text>
<text x="296.1" y="327.2">2</text>
<text x="340.2" y="329">3</text>
<text x="340.2" y="325.5">2</text>
<text x="417.8" y="329">1</text>
<text x="502.5" y="329">1</text>
<text x="296.1" y="330.8">3</text>
<text x="296.1" y="334.3">4</text>
<text x="340.2" y="332.5">4</text>
<text x="296.1" y="337.8">5</text>
<text x="296.1" y="341.3">6</text>
<text x="340.2" y="336.1">5</text>
<text x="340.2" y="339.6">6</text>
<text x="417.8" y="336.1">2</text>
<text x="502.5" y="336.1">2</text>
<text x="59.7" y="343.1">1</text>
<text x="59.7" y="346.6">2</text>
<text x="296.1" y="344.9">7</text>
<text x="340.2" y="343.1">7</text>
<text x="340.2" y="346.6">8</text>
<text x="417.8" y="343.1">3</text>
<text x="502.5" y="343.1">3</text>
<text x="133.8" y="348.4">1</text>
<text x="133.8" y="351.9">2</text>
<text x="296.1" y="348.4">8</text>
<text x="417.8" y="350.2">4</text>
<text x="502.5" y="350.2">4</text>
<text x="257.3" y="364.3">1</text>
<text x="377.2" y="362.5">1</text>
<text x="156.7" y="371.3">1</text>
<text x="209.6" y="366">1</text>
<text x="257.3" y="371.3">2</text>
<text x="322.5" y="366">1</text>
<text x="377.2" y="369.6">2</text>
<text x="446" y="367.8">1</text>
<text x="446" y="371.3">2</text>
<text x="63.2" y="374.9">1</text>
<text x="209.6" y="373.1">2</text>
<text x="322.5" y="373.1">2</text>
<text x="377.2" y="376.6">3</text>
<text x="63.2" y="378.4">2</text>
<text x="156.7" y="378.4">2</text>
<text x="209.6" y="380.2">3</text>
<text x="257.3" y="378.4">3</text>
<text x="322.5" y="380.2">3</text>
<text x="377.2" y="383.7">4</text>
<text x="156.7" y="385.4">3</text>
<text x="209.6" y="387.2">4</text>
<text x="257.3" y="385.4">4</text>
<text x="322.5" y="387.2">4</text>
<text x="156.7" y="392.5">4</text>
</g>
<g font-size="2.5" fill="#00f">
<text x="27.9" y="341.3">1</text>
<text x="96.7" y="346.6">1</text>
<text x="27.9" y="348.4">2</text>
<text x="96.7" y="353.7">2</text>
<text x="31.5" y="373.1">1</text>
<text x="31.5" y="380.2">2</text>
</g>
<g font-size="2.1" fill="#a54b4b">
<text x="238.8" y="161.4">GND</text>
<text x="239" y="164.9">VDD</text>
<text x="236.1" y="168.5">DATA+</text>
<text x="236.9" y="172">DATA-</text>
<text x="180.6" y="244.3">GND</text>
<text x="226.5" y="244.3">GND</text>
<text x="270.6" y="244.3">GND</text>
<text x="177.9" y="251.4">DATA+</text>
<text x="180.8" y="247.8">VDD</text>
<text x="223.8" y="251.4">DATA+</text>
<text x="226.6" y="247.8">VDD</text>
<text x="267.9" y="251.4">DATA+</text>
<text x="270.7" y="247.8">VDD</text>
<text x="178.7" y="254.9">DATA-</text>
<text x="224.6" y="254.9">DATA-</text>
<text x="268.7" y="254.9">DATA-</text>
<text x="182.4" y="274.3">GND</text>
<text x="228.3" y="274.3">GND</text>
<text x="272.4" y="274.3">GND</text>
<text x="179.7" y="281.4">DATA+</text>
<text x="182.5" y="277.8">VDD</text>
<text x="225.6" y="281.4">DATA+</text>
<text x="228.4" y="277.8">VDD</text>
<text x="269.7" y="281.4">DATA+</text>
<text x="272.5" y="277.8">VDD</text>
<text x="180.5" y="284.9">DATA-</text>
<text x="226.3" y="284.9">DATA-</text>
<text x="270.4" y="284.9">DATA-</text>
<text x="29.5" y="297.3">1</text>
<text x="38.5" y="299">+VIN</text>
<text x="53.1" y="299">-VOUT</text>
<text x="67.7" y="297.3">5</text>
<text x="29.5" y="300.8">2</text>
<text x="29.5" y="304.3">3</text>
<text x="38.5" y="302.5">RC</text>
<text x="55.5" y="302.5">TRM</text>
<text x="67.7" y="300.8">6</text>
<text x="67.7" y="304.3">7</text>
<text x="29.5" y="307.8">4</text>
<text x="38.5" y="306.1">-VIN</text>
<text x="38.5" y="309.6">NC</text>
<text x="52.3" y="306.1">+VOUT</text>
</g>
</svg>
